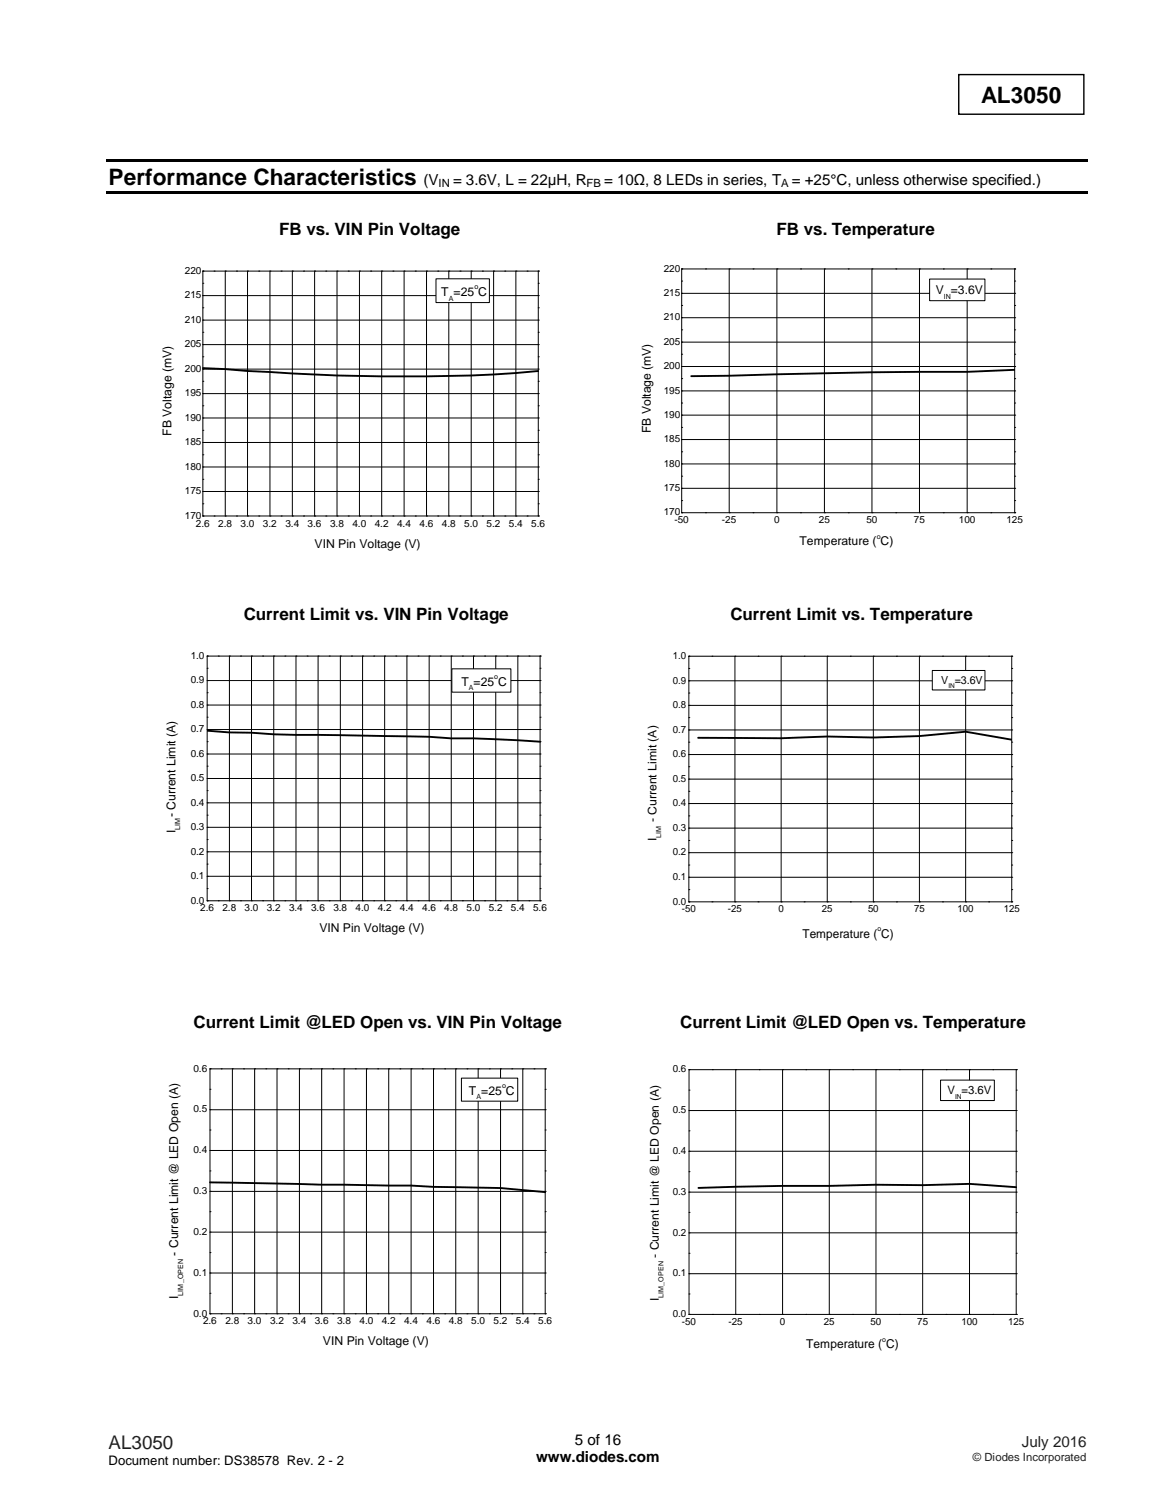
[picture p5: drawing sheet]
<svg xmlns="http://www.w3.org/2000/svg" width="216mm" height="279mm" viewBox="0 0 216 279" stroke-linecap="round" stroke-linejoin="round" font-family="sans-serif">
<path d="M179.4 14h23.4v7.4h-23.4z" fill="none" stroke="#000" stroke-width=".26"/>
<g fill="#000">
<path d="M19.8 29.7h183.6v.5h-183.6z" fill-rule="evenodd"/>
<path d="M19.8 35.8h183.6v.5h-183.6z" fill-rule="evenodd"/>
</g>
<g fill="none" stroke="#000" stroke-width=".19">
<path d="M38 59.9h.1M38 57.6h.1M38 55.3h.1M38 53h.1M38 50.7h.1M38 59.9h62.7M38 55.3h62.7M38 50.7v45.8M38 50.7h62.7M40 50.7h.1M42.1 50.7h.1M42.1 50.7v45.8"/>
<path d="M44.2 50.7h.1M46.3 50.7h.1M46.3 50.7v45.8M48.4 50.7h.1M50.5 50.7h.1M50.5 50.7v45.8M52.6 50.7h.1M54.7 50.7h.1M54.7 50.7v45.8M56.8 50.7h.1M58.9 50.7h.1M58.9 50.7v45.8"/>
<path d="M61 50.7h.1M63.1 50.7h.1M63.1 50.7v45.8M65.2 50.7h.1M67.2 50.7h.1M67.2 50.7v45.8M69.3 50.7h.1M71.4 50.7h.1M71.4 50.7v45.8M73.5 50.7h.1M75.6 50.7h.1M75.6 50.7v45.8"/>
<path d="M77.7 50.7h.1M79.8 50.7h.1M79.8 50.7v45.8M81.9 50.7h.1M84 50.7h.1M84 50.7v45.8M86.1 50.7h.1M88.2 50.7h.1M88.2 50.7v45.8M90.3 50.7h.1M92.3 50.7h.1M92.3 50.7v45.8"/>
<path d="M94.4 50.7h.1M96.5 50.7h.1M96.5 50.7v45.8M98.6 50.7h.1M100.7 50.7h.1M100.7 59.9h.1M100.7 57.6h.1M100.7 55.3h.1M100.7 53h.1M100.7 50.7v45.8M38 78.2h.1M38 75.9h.1"/>
<path d="M38 73.6h.1M38 71.3h.1M38 69h.1M38 66.7h.1M38 64.4h.1M38 62.1h.1M38 78.2h62.7M38 73.6h62.7M38 69h62.7M38 64.4h62.7M100.7 78.2h.1M100.7 75.9h.1"/>
<path d="M100.7 73.6h.1M100.7 71.3h.1M100.7 69h.1M100.7 66.7h.1M100.7 64.4h.1M100.7 62.1h.1M38 96.5h.1M38 94.2h.1M38 91.9h.1M38 89.6h.1M38 87.3h.1M38 85.1h.1"/>
<path d="M38 82.8h.1M38 80.5h.1M38 91.9h62.7M38 87.3h62.7M38 82.8h62.7M38 96.5h62.7M40 96.5h.1M42.1 96.5h.1M44.2 96.5h.1M46.3 96.5h.1M48.4 96.5h.1M50.5 96.5h.1"/>
<path d="M52.6 96.5h.1M54.7 96.5h.1M56.8 96.5h.1M58.9 96.5h.1M61 96.5h.1M63.1 96.5h.1M65.2 96.5h.1M67.2 96.5h.1M69.3 96.5h.1M71.4 96.5h.1M73.5 96.5h.1M75.6 96.5h.1"/>
<path d="M77.7 96.5h.1M79.8 96.5h.1M81.9 96.5h.1M84 96.5h.1M86.1 96.5h.1M88.2 96.5h.1M90.3 96.5h.1M92.3 96.5h.1M94.4 96.5h.1M96.5 96.5h.1M98.6 96.5h.1M100.7 96.5h.1"/>
<path d="M100.7 94.2h.1M100.7 91.9h.1M100.7 89.6h.1M100.7 87.3h.1M100.7 85.1h.1M100.7 82.8h.1M100.7 80.5h.1"/>
</g>
<path d="M38 68.8l4.1 .2a392.9 392.9 0 0 0 54.4 .8l4.2-.4" fill="none" stroke="#000" stroke-width=".35"/>
<path d="M81.6 52.1h10v4.5h-10z" fill-rule="evenodd" fill="#fff" stroke="#000" stroke-width=".19"/>
<g fill="none" stroke="#000" stroke-width=".19">
<path d="M127.5 59.4h.1M127.5 57.1h.1M127.5 54.9h.1M127.5 52.6h.1M127.5 50.3h.1M127.5 59.4h62.3M127.5 54.9h62.3M127.5 50.3v45.6M127.5 50.3h62.3M132 50.3h.1M136.4 50.3h.1M136.4 50.3v45.6"/>
<path d="M140.9 50.3h.1M145.3 50.3h.1M145.3 50.3v45.6M149.8 50.3h.1M154.2 50.3h.1M154.2 50.3v45.6M158.7 50.3h.1M163.1 50.3h.1M163.1 50.3v45.6M167.6 50.3h.1M172 50.3h.1M172 50.3v45.6"/>
<path d="M176.5 50.3h.1M180.9 50.3h.1M180.9 50.3v45.6M185.4 50.3h.1M189.8 50.3h.1M189.8 59.4h.1M189.8 57.1h.1M189.8 54.9h.1M189.8 52.6h.1M189.8 50.3v45.6M127.5 79.9h.1M127.5 77.6h.1"/>
<path d="M127.5 75.4h.1M127.5 73.1h.1M127.5 70.8h.1M127.5 68.5h.1M127.5 66.2h.1M127.5 64h.1M127.5 61.7h.1M127.5 77.6h62.3M127.5 73.1h62.3M127.5 68.5h62.3M127.5 64h62.3M189.8 79.9h.1"/>
<path d="M189.8 77.6h.1M189.8 75.4h.1M189.8 73.1h.1M189.8 70.8h.1M189.8 68.5h.1M189.8 66.2h.1M189.8 64h.1M189.8 61.7h.1M127.5 95.9h.1M127.5 93.6h.1M127.5 91.3h.1M127.5 89.1h.1"/>
<path d="M127.5 86.8h.1M127.5 84.5h.1M127.5 82.2h.1M127.5 91.3h62.3M127.5 86.8h62.3M127.5 82.2h62.3M127.5 95.9h62.3M132 95.9h.1M136.4 95.9h.1M140.9 95.9h.1M145.3 95.9h.1M149.8 95.9h.1"/>
<path d="M154.2 95.9h.1M158.7 95.9h.1M163.1 95.9h.1M167.6 95.9h.1M172 95.9h.1M176.5 95.9h.1M180.9 95.9h.1M185.4 95.9h.1M189.8 95.9h.1M189.8 93.6h.1M189.8 91.3h.1M189.8 89.1h.1"/>
<path d="M189.8 86.8h.1M189.8 84.5h.1M189.8 82.2h.1"/>
</g>
<path d="M189.8 69.2l-8.9 .3a1130.4 1130.4 0 0 0-44.5 .8l-7.1 .1" fill="none" stroke="#000" stroke-width=".35"/>
<path d="M173.9 52.2h10.4v4h-10.4z" fill-rule="evenodd" fill="#fff" stroke="#000" stroke-width=".19"/>
<g fill="none" stroke="#000" stroke-width=".19">
<path d="M38.8 138.7h.1M38.8 136.4h.1M38.8 134.1h.1M38.8 131.9h.1M38.8 129.6h.1M38.8 127.3h.1M38.8 125h.1M38.8 122.7h.1M38.8 136.4h62.2M38.8 131.9h62.2M38.8 127.3h62.2M38.8 122.7v45.8"/>
<path d="M38.8 122.7h62.2M40.8 122.7h.1M42.9 122.7h.1M42.9 122.7v45.8M45 122.7h.1M47.1 122.7h.1M47.1 122.7v45.8M49.1 122.7h.1M51.2 122.7h.1M51.2 122.7v45.8M53.3 122.7h.1M55.4 122.7h.1"/>
<path d="M55.4 122.7v45.8M57.5 122.7h.1M59.5 122.7h.1M59.5 122.7v45.8M61.6 122.7h.1M63.7 122.7h.1M63.7 122.7v45.8M65.8 122.7h.1M67.8 122.7h.1M67.8 122.7v45.8M69.9 122.7h.1M72 122.7h.1"/>
<path d="M72 122.7v45.8M74 122.7h.1M76.1 122.7h.1M76.1 122.7v45.8M78.2 122.7h.1M80.3 122.7h.1M80.3 122.7v45.8M82.4 122.7h.1M84.4 122.7h.1M84.4 122.7v45.8M86.5 122.7h.1M88.6 122.7h.1"/>
<path d="M88.6 122.7v45.8M90.7 122.7h.1M92.7 122.7h.1M92.7 122.7v45.8M94.8 122.7h.1M96.9 122.7h.1M96.9 122.7v45.8M99 122.7h.1M101 122.7h.1M101 138.7h.1M101 136.4h.1M101 134.1h.1"/>
<path d="M101 131.9h.1M101 129.6h.1M101 127.3h.1M101 125h.1M101 122.7v45.8M38.8 159.3h.1M38.8 157h.1M38.8 154.7h.1M38.8 152.4h.1M38.8 150.1h.1M38.8 147.9h.1M38.8 145.6h.1"/>
<path d="M38.8 143.3h.1M38.8 141h.1M38.8 159.3h62.2M38.8 154.7h62.2M38.8 150.1h62.2M38.8 145.6h62.2M38.8 141h62.2M101 159.3h.1M101 157h.1M101 154.7h.1M101 152.4h.1M101 150.1h.1"/>
<path d="M101 147.9h.1M101 145.6h.1M101 143.3h.1M101 141h.1M38.8 168.5h.1M38.8 166.2h.1M38.8 163.9h.1M38.8 161.6h.1M38.8 163.9h62.2M38.8 168.5h62.2M40.8 168.5h.1M42.9 168.5h.1"/>
<path d="M45 168.5h.1M47.1 168.5h.1M49.1 168.5h.1M51.2 168.5h.1M53.3 168.5h.1M55.4 168.5h.1M57.5 168.5h.1M59.5 168.5h.1M61.6 168.5h.1M63.7 168.5h.1M65.8 168.5h.1M67.8 168.5h.1"/>
<path d="M69.9 168.5h.1M72 168.5h.1M74 168.5h.1M76.1 168.5h.1M78.2 168.5h.1M80.3 168.5h.1M82.4 168.5h.1M84.4 168.5h.1M86.5 168.5h.1M88.6 168.5h.1M90.7 168.5h.1M92.7 168.5h.1"/>
<path d="M94.8 168.5h.1M96.9 168.5h.1M99 168.5h.1M101 168.5h.1M101 166.2h.1M101 163.9h.1M101 161.6h.1"/>
</g>
<path d="M38.8 136.6l4.1 .4h4.2a196.7 196.7 0 0 0 16.6 .5l16.6 .3 4.1 .3a231.6 231.6 0 0 1 16.6 .6" fill="none" stroke="#000" stroke-width=".35"/>
<path d="M84.5 125.1h11.1v4.3h-11.1z" fill-rule="evenodd" fill="#fff" stroke="#000" stroke-width=".19"/>
<g fill="none" stroke="#000" stroke-width=".19">
<path d="M128.9 138.8h.1M128.9 136.5h.1M128.9 134.2h.1M128.9 131.9h.1M128.9 129.6h.1M128.9 127.3h.1M128.9 125h.1M128.9 122.7h.1M128.9 136.5h60.4M128.9 131.9h60.4M128.9 127.3h60.4M128.9 122.7v46"/>
<path d="M128.9 122.7h60.4M133.2 122.7h.1M137.5 122.7h.1M137.5 122.7v46M141.8 122.7h.1M146.1 122.7h.1M146.1 122.7v46M150.4 122.7h.1M154.8 122.7h.1M154.8 122.7v46M159.1 122.7h.1M163.4 122.7h.1"/>
<path d="M163.4 122.7v46M167.7 122.7h.1M172 122.7h.1M172 122.7v46M176.3 122.7h.1M180.7 122.7h.1M180.7 122.7v46M185 122.7h.1M189.3 122.7h.1M189.3 138.8h.1M189.3 136.5h.1M189.3 134.2h.1"/>
<path d="M189.3 131.9h.1M189.3 129.6h.1M189.3 127.3h.1M189.3 125h.1M189.3 122.7v46M128.9 159.5h.1M128.9 157.2h.1M128.9 154.9h.1M128.9 152.6h.1M128.9 150.3h.1M128.9 148h.1M128.9 145.7h.1"/>
<path d="M128.9 143.4h.1M128.9 141.1h.1M128.9 159.5h60.4M128.9 154.9h60.4M128.9 150.3h60.4M128.9 145.7h60.4M128.9 141.1h60.4M189.3 159.5h.1M189.3 157.2h.1M189.3 154.9h.1M189.3 152.6h.1M189.3 150.3h.1"/>
<path d="M189.3 148h.1M189.3 145.7h.1M189.3 143.4h.1M189.3 141.1h.1M128.9 168.7h.1M128.9 166.4h.1M128.9 164.1h.1M128.9 161.8h.1M128.9 164.1h60.4M128.9 168.7h60.4M133.2 168.7h.1M137.5 168.7h.1"/>
<path d="M141.8 168.7h.1M146.1 168.7h.1M150.4 168.7h.1M154.8 168.7h.1M159.1 168.7h.1M163.4 168.7h.1M167.7 168.7h.1M172 168.7h.1M176.3 168.7h.1M180.7 168.7h.1M185 168.7h.1M189.3 168.7h.1"/>
<path d="M189.3 166.4h.1M189.3 164.1h.1M189.3 161.8h.1"/>
</g>
<path d="M130.6 138l15.5 .1 8.7-.4 8.6 .2 8.6-.2 8.7-.9 8.6 1.5" fill="none" stroke="#000" stroke-width=".35"/>
<path d="M174.4 125.4h9.9v3.6h-9.9z" fill-rule="evenodd" fill="#fff" stroke="#000" stroke-width=".19"/>
<g fill="none" stroke="#000" stroke-width=".19">
<path d="M39.3 199.9h.1M39.3 199.9v45.8M39.3 199.9h62.7M41.4 199.9h.1M43.5 199.9h.1M43.5 199.9v45.8M45.6 199.9h.1M47.6 199.9h.1M47.6 199.9v45.8M49.7 199.9h.1M51.8 199.9h.1M51.8 199.9v45.8"/>
<path d="M53.9 199.9h.1M56 199.9h.1M56 199.9v45.8M58.1 199.9h.1M60.2 199.9h.1M60.2 199.9v45.8M62.3 199.9h.1M64.4 199.9h.1M64.4 199.9v45.8M66.5 199.9h.1M68.6 199.9h.1M68.6 199.9v45.8"/>
<path d="M70.7 199.9h.1M72.7 199.9h.1M72.7 199.9v45.8M74.8 199.9h.1M76.9 199.9h.1M76.9 199.9v45.8M79 199.9h.1M81.1 199.9h.1M81.1 199.9v45.8M83.2 199.9h.1M85.3 199.9h.1M85.3 199.9v45.8"/>
<path d="M87.4 199.9h.1M89.5 199.9h.1M89.5 199.9v45.8M91.6 199.9h.1M93.6 199.9h.1M93.6 199.9v45.8M95.7 199.9h.1M97.8 199.9h.1M97.8 199.9v45.8M99.9 199.9h.1M102 199.9h.1M102 199.9v45.8"/>
<path d="M39.3 219h.1M39.3 215.2h.1M39.3 211.3h.1M39.3 207.5h.1M39.3 203.7h.1M39.3 215.2h62.7M39.3 207.5h62.7M102 219h.1M102 215.2h.1M102 211.3h.1M102 207.5h.1M102 203.7h.1"/>
<path d="M39.3 238.1h.1M39.3 234.2h.1M39.3 230.4h.1M39.3 226.6h.1M39.3 222.8h.1M39.3 238.1h62.7M39.3 230.4h62.7M39.3 222.8h62.7M102 238.1h.1M102 234.2h.1M102 230.4h.1M102 226.6h.1"/>
<path d="M102 222.8h.1M39.3 245.7h.1M39.3 241.9h.1M39.3 245.7h62.7M41.4 245.7h.1M43.5 245.7h.1M45.6 245.7h.1M47.6 245.7h.1M49.7 245.7h.1M51.8 245.7h.1M53.9 245.7h.1M56 245.7h.1"/>
<path d="M58.1 245.7h.1M60.2 245.7h.1M62.3 245.7h.1M64.4 245.7h.1M66.5 245.7h.1M68.6 245.7h.1M70.7 245.7h.1M72.7 245.7h.1M74.8 245.7h.1M76.9 245.7h.1M79 245.7h.1M81.1 245.7h.1"/>
<path d="M83.2 245.7h.1M85.3 245.7h.1M87.4 245.7h.1M89.5 245.7h.1M91.6 245.7h.1M93.6 245.7h.1M95.7 245.7h.1M97.8 245.7h.1M99.9 245.7h.1M102 245.7h.1M102 241.9h.1"/>
</g>
<path d="M39.3 221.1l20.9 .5 16.7 .1 4.2 .3h4.2a117.6 117.6 0 0 1 16.7 .9" fill="none" stroke="#000" stroke-width=".35"/>
<path d="M86.3 201.6h10.6v4.3h-10.6z" fill-rule="evenodd" fill="#fff" stroke="#000" stroke-width=".19"/>
<g fill="none" stroke="#000" stroke-width=".19">
<path d="M128.9 219.1h.1M128.9 215.3h.1M128.9 211.5h.1M128.9 207.7h.1M128.9 203.9h.1M128.9 200h.1M128.9 215.3h61.2M128.9 207.7h61.2M128.9 200v45.8M128.9 200h61.2M133.3 200h.1M137.6 200h.1"/>
<path d="M137.6 200v45.8M142 200h.1M146.4 200h.1M146.4 200v45.8M150.8 200h.1M155.1 200h.1M155.1 200v45.8M159.5 200h.1M163.9 200h.1M163.9 200v45.8M168.3 200h.1M172.6 200h.1"/>
<path d="M172.6 200v45.8M177 200h.1M181.4 200h.1M181.4 200v45.8M185.7 200h.1M190.1 200h.1M190.1 219.1h.1M190.1 215.3h.1M190.1 211.5h.1M190.1 207.7h.1M190.1 203.9h.1M190.1 200v45.8"/>
<path d="M128.9 238.2h.1M128.9 234.4h.1M128.9 230.6h.1M128.9 226.7h.1M128.9 222.9h.1M128.9 238.2h61.2M128.9 230.6h61.2M128.9 222.9h61.2M190.1 238.2h.1M190.1 234.4h.1M190.1 230.6h.1M190.1 226.7h.1"/>
<path d="M190.1 222.9h.1M128.9 245.8h.1M128.9 242h.1M128.9 245.8h61.2M133.3 245.8h.1M137.6 245.8h.1M142 245.8h.1M146.4 245.8h.1M150.8 245.8h.1M155.1 245.8h.1M159.5 245.8h.1M163.9 245.8h.1"/>
<path d="M168.3 245.8h.1M172.6 245.8h.1M177 245.8h.1M181.4 245.8h.1M185.7 245.8h.1M190.1 245.8h.1M190.1 242h.1"/>
</g>
<path d="M190.1 222l-8.7-.6-8.8 .2h-8.7l-8.8 .2h-8.7l-15.7 .4" fill="none" stroke="#000" stroke-width=".35"/>
<path d="M176 202h10v3.8h-10z" fill-rule="evenodd" fill="#fff" stroke="#000" stroke-width=".19"/>
<g font-size="4.2">
<text x="183.6" y="19.3">AL3050</text>
<text x="20.3" y="34.6">Performance Characteristics</text>
</g>
<text font-size="3.5" fill="#231f20" x="20.3" y="270.9">AL3050</text>
<g font-size="3.2">
<text x="52.2" y="44">FB vs. VIN Pin Voltage</text>
<text x="145.3" y="44">FB vs. Temperature</text>
<text x="45.6" y="116">Current Limit vs. VIN Pin Voltage</text>
<text x="136.6" y="116">Current Limit vs. Temperature</text>
<text x="36.2" y="192.2">Current Limit @LED Open vs. VIN Pin Voltage</text>
<text x="127.2" y="192.2">Current Limit @LED Open vs. Temperature</text>
</g>
<g font-size="2.8">
<text x="79.2" y="34.6">(V</text>
<text x="84.8" y="34.6">= 3.6V, L = 22μH, R</text>
<text x="113.1" y="34.6">= 10Ω, 8 LEDs in series, T = +25°C, unless otherwise specified.)</text>
<text x="100.3" y="273.5">www.diodes.com</text>
<text x="107.6" y="270.3">5 of 16</text>
</g>
<text font-size="2.8" fill="#231f20" x="191.2" y="270.6">July 2016</text>
<text font-size="2.5" x="20.3" y="274">Document number: DS38578 Rev. 2 - 2</text>
<g font-size="2.3">
<text x="82.5" y="55.4">T</text>
<text x="84.9" y="55.4">=25</text>
<text x="89.5" y="55.4">C</text>
<text x="175.1" y="55">V =3.6V</text>
<text x="32.1" y="81.5" transform="rotate(-90 32.1 81.5)">FB Voltage (mV)</text>
<text x="121.8" y="81" transform="rotate(-90 121.8 81)">FB Voltage (mV)</text>
<text x="149.6" y="102">Temperature ( C)</text>
<text x="58.9" y="102.5">VIN Pin Voltage (V)</text>
<text x="86.3" y="128.2">T</text>
<text x="88.6" y="128.2">=25</text>
<text x="93.2" y="128.2">C</text>
<text x="32.8" y="155.8" transform="rotate(-90 32.8 155.8)">I</text>
<text x="32.8" y="152.9" transform="rotate(-90 32.8 152.9)">- Current Limit (A)</text>
<text x="59.8" y="174.4">VIN Pin Voltage (V)</text>
<text x="150.1" y="175.4">Temperature ( C)</text>
<text x="87.7" y="204.7">T</text>
<text x="90" y="204.7">=25</text>
<text x="94.7" y="204.7">C</text>
<text x="33.4" y="234.8" transform="rotate(-90 33.4 234.8)">- Current Limit @ LED Open (A)</text>
<text x="33.4" y="242.9" transform="rotate(-90 33.4 242.9)">I</text>
<text x="60.4" y="251.4">VIN Pin Voltage (V)</text>
<text x="150.8" y="252.1">Temperature ( C)</text>
</g>
<g font-size="2.2">
<text x="122.8" y="153.8" transform="rotate(-90 122.8 153.8)">- Current Limit (A)</text>
<text x="122.8" y="157.3" transform="rotate(-90 122.8 157.3)">I</text>
<text x="177.3" y="204.7">V =3.6V</text>
<text x="123.3" y="235.2" transform="rotate(-90 123.3 235.2)">- Current Limit @ LED Open (A)</text>
<text x="123.3" y="243.3" transform="rotate(-90 123.3 243.3)">I</text>
</g>
<g font-size="2.1">
<text x="82.1" y="34.9">IN</text>
<text x="109.8" y="34.9">FB</text>
<text x="146.2" y="34.9">A</text>
<text x="176.1" y="127.9">V =3.6V</text>
</g>
<text font-size="2.1" fill="#231f20" x="182" y="273.2">© Diodes Incorporated</text>
<g font-size="1.9">
<text x="34.6" y="51.2">220</text>
<text x="124.2" y="50.8">220</text>
<text x="34.6" y="55.8">215</text>
<text x="124.2" y="59.9">210</text>
<text x="124.2" y="55.4">215</text>
<text x="34.6" y="65">205</text>
<text x="34.6" y="60.4">210</text>
<text x="124.2" y="64.5">205</text>
<text x="34.6" y="69.5">200</text>
<text x="124.2" y="69.1">200</text>
<text x="34.6" y="74.1">195</text>
<text x="124.2" y="73.6">195</text>
<text x="34.6" y="83.3">185</text>
<text x="34.6" y="78.7">190</text>
<text x="124.2" y="82.7">185</text>
<text x="124.2" y="78.2">190</text>
<text x="34.6" y="87.8">180</text>
<text x="124.2" y="87.3">180</text>
<text x="34.6" y="92.4">175</text>
<text x="124.2" y="91.8">175</text>
<text x="34.6" y="97">170</text>
<text x="36.6" y="98.5">2.6</text>
<text x="40.8" y="98.5">2.8</text>
<text x="45" y="98.5">3.0</text>
<text x="49.2" y="98.5">3.2</text>
<text x="53.4" y="98.5">3.4</text>
<text x="57.6" y="98.5">3.6</text>
<text x="61.7" y="98.5">3.8</text>
<text x="65.9" y="98.5">4.0</text>
<text x="70.1" y="98.5">4.2</text>
<text x="74.3" y="98.5">4.4</text>
<text x="78.5" y="98.5">4.6</text>
<text x="82.7" y="98.5">4.8</text>
<text x="86.8" y="98.5">5.0</text>
<text x="91" y="98.5">5.2</text>
<text x="95.2" y="98.5">5.4</text>
<text x="99.4" y="98.5">5.6</text>
<text x="124.2" y="96.4">170</text>
<text x="126.2" y="97.9">-50</text>
<text x="135.1" y="97.9">-25</text>
<text x="144.8" y="97.9">0</text>
<text x="153.2" y="97.9">25</text>
<text x="162.1" y="97.9">50</text>
<text x="171" y="97.9">75</text>
<text x="179.4" y="97.9">100</text>
<text x="188.3" y="97.9">125</text>
<text x="35.7" y="123.2">1.0</text>
<text x="125.9" y="123.2">1.0</text>
<text x="35.7" y="127.8">0.9</text>
<text x="125.9" y="127.8">0.9</text>
<text x="35.7" y="136.9">0.7</text>
<text x="35.7" y="132.4">0.8</text>
<text x="125.9" y="137">0.7</text>
<text x="125.9" y="132.4">0.8</text>
<text x="35.7" y="141.5">0.6</text>
<text x="125.9" y="141.6">0.6</text>
<text x="35.7" y="146.1">0.5</text>
<text x="125.9" y="146.2">0.5</text>
<text x="35.7" y="155.2">0.3</text>
<text x="35.7" y="150.7">0.4</text>
<text x="125.9" y="155.4">0.3</text>
<text x="125.9" y="150.8">0.4</text>
<text x="35.7" y="159.8">0.2</text>
<text x="125.9" y="160">0.2</text>
<text x="35.7" y="164.4">0.1</text>
<text x="125.9" y="164.6">0.1</text>
<text x="35.7" y="169">0.0</text>
<text x="37.5" y="170.4">2.6</text>
<text x="41.6" y="170.4">2.8</text>
<text x="45.8" y="170.4">3.0</text>
<text x="49.9" y="170.4">3.2</text>
<text x="54.1" y="170.4">3.4</text>
<text x="58.2" y="170.4">3.6</text>
<text x="62.4" y="170.4">3.8</text>
<text x="66.5" y="170.4">4.0</text>
<text x="70.7" y="170.4">4.2</text>
<text x="74.8" y="170.4">4.4</text>
<text x="79" y="170.4">4.6</text>
<text x="83.1" y="170.4">4.8</text>
<text x="87.3" y="170.4">5.0</text>
<text x="91.5" y="170.4">5.2</text>
<text x="95.6" y="170.4">5.4</text>
<text x="99.7" y="170.4">5.6</text>
<text x="125.9" y="169.2">0.0</text>
<text x="127.6" y="170.6">-50</text>
<text x="136.2" y="170.6">-25</text>
<text x="145.6" y="170.6">0</text>
<text x="153.8" y="170.6">25</text>
<text x="162.4" y="170.6">50</text>
<text x="171" y="170.6">75</text>
<text x="179.2" y="170.6">100</text>
<text x="187.8" y="170.6">125</text>
<text x="36.2" y="200.4">0.6</text>
<text x="125.9" y="200.6">0.6</text>
<text x="36.2" y="208.1">0.5</text>
<text x="125.9" y="208.2">0.5</text>
<text x="36.2" y="215.7">0.4</text>
<text x="125.9" y="215.8">0.4</text>
<text x="36.2" y="223.3">0.3</text>
<text x="125.9" y="223.5">0.3</text>
<text x="36.2" y="230.9">0.2</text>
<text x="125.9" y="231.1">0.2</text>
<text x="36.2" y="238.6">0.1</text>
<text x="125.9" y="238.7">0.1</text>
<text x="36.2" y="246.2">0.0</text>
<text x="38" y="247.7">2.6</text>
<text x="42.2" y="247.7">2.8</text>
<text x="46.3" y="247.7">3.0</text>
<text x="50.5" y="247.7">3.2</text>
<text x="54.7" y="247.7">3.4</text>
<text x="58.9" y="247.7">3.6</text>
<text x="63.1" y="247.7">3.8</text>
<text x="67.3" y="247.7">4.0</text>
<text x="71.4" y="247.7">4.2</text>
<text x="75.6" y="247.7">4.4</text>
<text x="79.8" y="247.7">4.6</text>
<text x="84" y="247.7">4.8</text>
<text x="88.2" y="247.7">5.0</text>
<text x="92.3" y="247.7">5.2</text>
<text x="96.5" y="247.7">5.4</text>
<text x="100.7" y="247.7">5.6</text>
<text x="125.9" y="246.3">0.0</text>
<text x="127.6" y="247.8">-50</text>
<text x="136.3" y="247.8">-25</text>
<text x="145.9" y="247.8">0</text>
<text x="154.1" y="247.8">25</text>
<text x="162.9" y="247.8">50</text>
<text x="171.6" y="247.8">75</text>
<text x="179.9" y="247.8">100</text>
<text x="188.6" y="247.8">125</text>
</g>
<g font-size="1.3">
<text x="84" y="56.3">A</text>
<text x="88.8" y="54.1">o</text>
<text x="176.6" y="55.9">IN</text>
<text x="164" y="100.7">o</text>
<text x="87.7" y="129.1">A</text>
<text x="92.5" y="127">o</text>
<text x="177.4" y="128.7">IN</text>
<text x="33.7" y="155.2" transform="rotate(-90 33.7 155.2)">LIM</text>
<text x="123.7" y="156.7" transform="rotate(-90 123.7 156.7)">LIM</text>
<text x="164.2" y="174.2">o</text>
<text x="93.9" y="203.5">o</text>
<text x="89.1" y="205.6">A</text>
<text x="178.7" y="205.5">IN</text>
<text x="34.3" y="242.3" transform="rotate(-90 34.3 242.3)">LIM_OPEN</text>
<text x="124.1" y="242.7" transform="rotate(-90 124.1 242.7)">LIM_OPEN</text>
<text x="165.1" y="250.9">o</text>
</g>
</svg>
